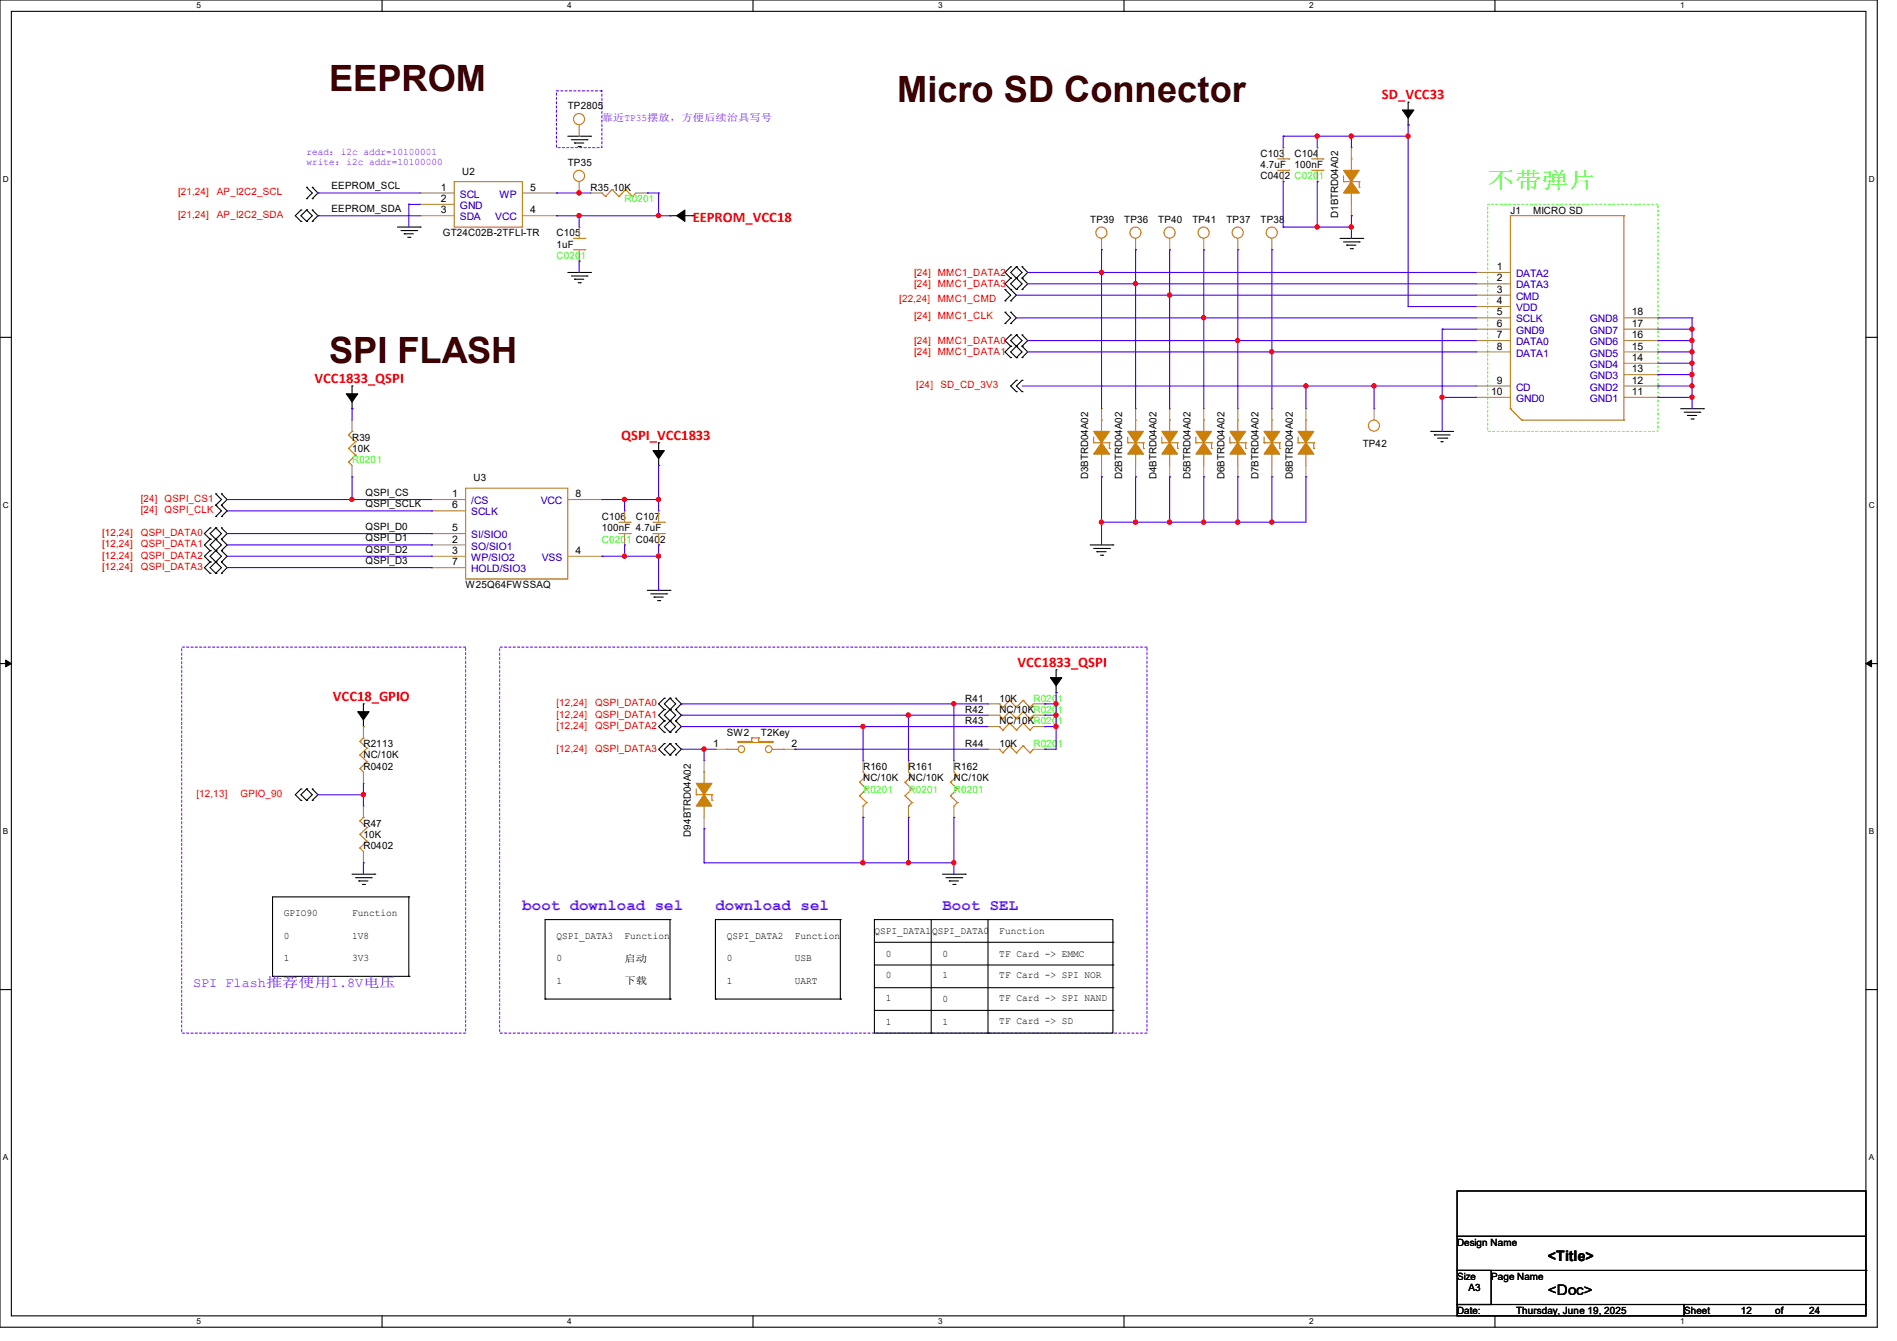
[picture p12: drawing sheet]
<svg xmlns="http://www.w3.org/2000/svg" width="297mm" height="210mm" viewBox="0 0 297 210" stroke-linecap="round" stroke-linejoin="round" font-family="sans-serif">
<path d="M0 0h293.9v207.9h-293.9zM1.8 1.8h290.3v204.3h-290.3z" fill="none" stroke="#000" stroke-width=".17"/>
<g fill="#fff">
<path d="M30.8 .2h.7v1.4h-.7z"/>
<path d="M30.8 206.2h.7v1.4h-.7z"/>
</g>
<path d="M59.8 0v1.8M59.8 206.1v1.8" fill="none" stroke="#000" stroke-width=".17"/>
<g fill="#fff">
<path d="M88.8 .2h.7v1.4h-.7z"/>
<path d="M88.8 206.2h.7v1.4h-.7z"/>
</g>
<path d="M117.9 0v1.8M117.9 206.1v1.8" fill="none" stroke="#000" stroke-width=".17"/>
<g fill="#fff">
<path d="M146.9 .2h.7v1.4h-.7z"/>
<path d="M146.9 206.2h.7v1.4h-.7z"/>
</g>
<path d="M176 0v1.8M176 206.1v1.8" fill="none" stroke="#000" stroke-width=".17"/>
<g fill="#fff">
<path d="M205 .2h.7v1.4h-.7z"/>
<path d="M205 206.2h.7v1.4h-.7z"/>
</g>
<path d="M234.1 0v1.8M234.1 206.1v1.8" fill="none" stroke="#000" stroke-width=".17"/>
<g fill="#fff">
<path d="M263.1 .2h.6v1.4h-.6z"/>
<path d="M263.1 206.2h.6v1.4h-.6z"/>
<path d="M.5 27.3h.9v1.4h-.9z"/>
<path d="M292.6 27.3h.9v1.4h-.9z"/>
<path d="M.5 78.4h.9v1.4h-.9z"/>
<path d="M292.6 78.4h.9v1.4h-.9z"/>
</g>
<path d="M0 52.8h1.8M292.1 52.8h1.8" fill="none" stroke="#000" stroke-width=".17"/>
<g fill="#fff">
<path d="M.5 129.5h.8v1.4h-.8z"/>
<path d="M292.6 129.5h.8v1.4h-.8z"/>
</g>
<path d="M0 103.9h1.8M292.1 103.9h1.8" fill="none" stroke="#000" stroke-width=".17"/>
<path d="M.9 103.4l.9 .5-.9 .5zM292.1 103.9l.9-.5v1z" fill="#000" stroke="#000" stroke-width=".16"/>
<g fill="#fff">
<path d="M.5 180.5h.8v1.4h-.8z"/>
<path d="M292.6 180.5h.8v1.4h-.8z"/>
</g>
<g fill="none" stroke="#000" stroke-width=".17">
<path d="M220.5 19.6h.1M220.5 16h.1M220.5 16v1.9M220.5 18.3v1.3M47.1 34.7h.1M47.1 32.9h.1M47.1 32.9l-.9 .9 .9 .9M48 34.7h.1M48 32.9h.1M48 29.3h.1M48 31.1h.1M48 32.9l-.9 .9 .9 .9"/>
<path d="M48 32.9l.9 .9-.9 .9M48 29.3l.9 .9-.9 .9M48.9 34.7h.1M48.9 32.9h.1M48.9 31.1h.1M48.9 29.3h.1M48.9 29.3l.9 .9-.9 .9M48.9 32.9l.9 .9-.9 .9M62.2 35.6h3.6M62.8 36.1h2.4M63.3 36.6h.1M63.3 36.6h1.4"/>
<path d="M63.8 37.2h.4M64.2 37.2h.1M65.2 36.1h.1M65.8 35.6h.1M88.9 21.3h3.6M89.5 21.9h2.4M90 22.4h.1M90 22.4h1.4M90.5 22.9h.3M90.8 22.9h.1M91.9 21.9h.1M92.5 21.3h.1"/>
<path d="M104.9 33.8h.1M104.9 33.8h1.2M106.5 33.8h2M108.5 33.8h.1M209.8 37.3h3.6M210.4 37.9h2.4M210.9 38.4h.1M210.9 38.4h1.4M211.4 38.9h.4M211.8 38.9h.1M212.8 37.9h.1M213.4 37.3h.1"/>
<path d="M88.9 42.7h3.6M89.5 43.2h2.4M90 43.7h.1M90 43.7h1.4M90.5 44.3h.3M90.8 44.3h.1M91.9 43.2h.1M92.5 42.7h.1M157.4 45.3h.1M157.4 47.1h.1M157.4 48.9h.1M157.4 50.7h.1"/>
<path d="M157.4 45.3l.8 .9-.8 .9M157.4 48.9l.8 .9-.8 .9M158.2 41.8h.1M158.2 43.6h.1M158.2 45.3h.1M158.2 47.1h.1M158.2 50.7h.1M158.2 48.9h.1M158.2 52.5h.1M158.2 54.2h.1M158.2 56h.1M158.2 41.8l-.8 .9 .8 .9"/>
<path d="M158.2 43.6l-.8 .8 1.7 1.8-.9 .9M158.2 48.9l.9 .9-.9 .9M158.2 52.5l-.8 .8 .8 .9M158.2 54.2l-.8 .9 .8 .9M159.1 41.8h.1M159.1 43.6h.1M159.1 45.3h.1M159.1 52.5h.1M159.1 54.2h.1M159.1 56h.1M159.1 59.6h.1M159.1 41.8l-.9 .9 1.8 1.7-.9 .9"/>
<path d="M159.1 41.8l.9 .9-1.8 1.7 .9 .9M159.1 52.5l-.9 .8 1.8 1.8-.9 .9M159.1 52.5l.9 .8-1.8 1.8 .9 .9M159.1 59.6l-.9 .9 .9 .8M160 41.8h.1M160 43.6h.1M160 45.3h.1M160 52.5h.1M160 54.2h.1M160 56h.1M160 59.6h.1M160 41.8l.9 .9-.9 .9"/>
<path d="M160 43.6l.9 .8-.9 .9M160 52.5l.9 .8-.9 .9M160 54.2l.9 .9-.9 .9M160 59.6l-.9 .9 .9 .8M33.8 77.3h.1M33.8 79.1h.1M33.8 77.3l.9 .9-.9 .9M33.8 79.1l.9 .9-.9 .9M34.7 79.1h.1M34.7 77.3h.1M34.7 77.3l.9 .9-.9 .9M34.7 79.1l.9 .9-.9 .9"/>
<path d="M55.1 64h.1M55.1 60.5h.1M55.1 60.5v1.9M55.1 62.8v1.2M103.1 72.9h.1M103.1 69.3h.1M103.1 69.3v2M103.1 71.7v1.2M159.1 61.3h.1M160 61.3h.1M224 67.6h.1M224 67.6h3.6"/>
<path d="M224.6 68.1h.1M224.6 68.1h2.4M225.1 68.6h1.4M225.6 69.2h.1M225.6 69.2h.4M226.5 68.6h.1M263.1 64h3.6M263.7 64.6h2.4M264.2 65.1h.1M264.2 65.1h1.4M264.8 65.6h.3M265.1 65.6h.1"/>
<path d="M266.1 64.6h.1M266.7 64h.1M32.9 82.7h.1M32.9 84.5h.1M32.9 86.2h.1M32.9 88h.1M32.9 89.8h.1M32.9 82.7l-.9 .9 .9 .9M32.9 86.2l-.9 .9 .9 .9M32.9 84.5l-.9 .8 .9 .9M32.9 88l-.9 .9 .9 .9M33.8 80.9h.1"/>
<path d="M33.8 82.7h.1M33.8 84.5h.1M33.8 86.2h.1M33.8 88h.1M33.8 89.8h.1M33.8 82.7l-.9 .9 1.8 1.7-1.8 1.8 1.8 1.8-.9 .9M33.8 82.7l.9 .9-1.8 1.7 1.8 1.8-1.8 1.8 .9 .9M34.7 80.9h.1M34.7 82.7h.1M34.7 84.5h.1M34.7 86.2h.1M34.7 88h.1"/>
<path d="M34.7 89.8h.1M34.7 82.7l.9 .9-.9 .9M34.7 88l.9 .9-.9 .9M34.7 84.5l.9 .8-.9 .9M34.7 86.2l.9 .9-.9 .9M101.3 92.5h3.6M101.9 93h2.5M102.4 93.5h.1M102.4 93.5h1.4M103 94.1h.3M103.3 94.1h.1M104.4 93h.1"/>
<path d="M104.9 92.5h.1M170.7 85.3h3.5M171.2 85.9h2.5M171.7 86.4h.1M171.7 86.4h1.5M172.3 87h.3M172.6 87h.1M173.7 85.9h.1M174.2 85.3h.1M56.9 113.8h.1M56.9 110.2h.1M56.9 110.2v2"/>
<path d="M56.9 112.6v1.2M104 109.3h.1M104 111.1h.1M104 112.9h.1M104 114.7h.1M104 116.5h.1M104 118.2h.1M104 109.3l-.9 .9 .9 .9M104 112.9l-.9 .9 .9 .9M104 111.1l-.9 .9 .9 .9M104 116.5l-.9 .8 .9 .9M104.9 109.3h.1"/>
<path d="M104.9 111.1h.1M104.9 112.9h.1M104.9 114.7h.1M104.9 116.5h.1M104.9 118.2h.1M104.9 109.3l.9 .9-1.8 1.8 1.8 1.8-.9 .9M104.9 109.3l-.9 .9 1.8 1.8-1.8 1.8 .9 .9M104.9 116.5l-.9 .8 .9 .9M104.9 116.5l.9 .8-.9 .9M105.8 109.3h.1M105.8 111.1h.1M105.8 112.9h.1"/>
<path d="M105.8 114.7h.1M105.8 116.5h.1M105.8 118.2h.1M105.8 111.1l.9 .9-.9 .9M105.8 112.9l.9 .9-.9 .9M105.8 109.3l.9 .9-.9 .9M105.8 116.5l.9 .8-.9 .9M165.4 108.5h.1M165.4 104.9h.1M165.4 104.9v1.9M165.4 107.2v1.3M47.1 125.3h.1"/>
<path d="M47.1 123.6h.1M47.1 123.6l-.9 .9 .9 .8M48 125.3h.1M48 123.6h.1M48 123.6l-.9 .9 .9 .8M48 123.6l.9 .9-.9 .8M48.9 125.3h.1M48.9 123.6h.1M48.9 123.6l.9 .9-.9 .8M55.1 136.9h3.6M55.7 137.5h2.4M56.2 138h.1"/>
<path d="M56.2 138h1.4M56.7 138.5h.4M57.1 138.5h.1M58.1 137.5h.1M58.7 136.9h.1M147.6 136.9h3.5M148.1 137.5h2.5M148.6 138h.1M148.6 138h1.5M149.2 138.5h.3M149.5 138.5h.1M150.6 137.5h.1"/>
<path d="M151.1 136.9h.1M0 155h1.8M42.7 152.9h.1M42.7 152.9h21.3M64 140.5h.1M64 152.9h.1M64 140.5h-21.3v12.4M64 140.5v12.4M85.3 156.5h.1M85.3 156.5h19.6M104.9 144h.1M104.9 156.5h.1"/>
<path d="M104.9 144h-19.6v12.5M104.9 144v12.5M112 156.5h.1M112 156.5h19.6M131.6 144h.1M131.6 156.5h.1M131.6 144h-19.6v12.5M131.6 144v12.5M136.9 144h37.3v17.8h-37.3zM136.9 147.6h37.3M136.9 151.1h37.3M136.9 154.7h37.3"/>
<path d="M136.9 158.2h37.3M145.8 144v17.8M154.7 144v17.8M174.2 147.6h.1M174.2 151.1h.1M174.2 154.7h.1M174.2 158.2h.1M292.1 155h1.8M145.8 161.8h.1M154.7 161.8h.1M228.1 186.5h64v7.1h-64zM228.1 193.6h64v5.4h-64z"/>
<path d="M228.1 199h5.4v5.3h-5.4zM292.1 199h.1M292.1 199v5.3M228.1 204.3h35.6v1.8h-35.6zM263.7 204.3h28.4v1.8h-28.4z"/>
</g>
<path d="M87.1 14.2h7.1v8.9h-7.1zM28.4 101.3h44.5v60.5h-44.5zM78.2 101.3h101.4v60.5h-101.4z" fill="none" stroke="#8000ff" stroke-width=".17" stroke-dasharray=".3 .3"/>
<path d="M232.9 32h26.7v35.6h-26.7z" fill="none" stroke="#80ff00" stroke-width=".17" stroke-dasharray=".3 .3"/>
<g fill="#000" stroke="#000" stroke-width=".17">
<path d="M219.6 17.2h1.8l-.9 1.3z" fill-rule="evenodd"/>
<path d="M106 33.8l1.2-.9v1.8z" fill-rule="evenodd"/>
<path d="M54.2 61.7h1.8l-.9 1.2z" fill-rule="evenodd"/>
<path d="M102.2 70.6h1.8l-.9 1.2z" fill-rule="evenodd"/>
<path d="M56 111.5h1.8l-.9 1.2z" fill-rule="evenodd"/>
<path d="M164.5 106.1h1.7l-.8 1.3z" fill-rule="evenodd"/>
</g>
<g fill="none" stroke="#cc8006" stroke-width=".17">
<path d="M71.1 28.4h10.7v7.2h-10.7zM89.8 37.3h1.8M89.8 39.1h1.8M91.6 37.3h.1M91.6 39.1h.1M94.2 30.2h.1M94.2 30.2l.6 .6M94.8 30.8h.1M95.8 29.7h.1M95.8 29.7l1.1 1.1M95.8 29.7l-1 1.1M96.9 30.8h.1"/>
<path d="M98 29.7h.1M98 29.7l1 1.1M98 29.7l-1.1 1.1M99 30.8h.1M99.6 30.2l-.6 .6M200 24.9h1.8M200 26.7h1.8M201.8 24.9h.1M201.8 26.7h.1M205.4 24.9h1.7M205.4 26.7h1.7M207.1 24.9h.1"/>
<path d="M207.1 26.7h.1M210.4 28.4h.1M210.4 27.6v.8M210.4 28.4h2.4M211.6 30.2h.1M211.6 24.9h.1M211.6 24.9v1.8M211.6 30.2v1.8M212.8 28.4h.1M212.8 29.3h.1M212.8 28.4v.9M236.5 33.8h.1"/>
<path d="M236.5 33.8v30.2M236.5 33.8h17.8M254.3 33.8h.1M254.3 33.8v32M54.6 72.3h.1M54.6 70.2h.1M54.6 68.1h.1M54.6 72.3l.5 .6M54.6 70.2l1.1 1.1M54.6 68.1l1.1 1.1M55.1 67.6h.1M55.1 67.6l-.5 .5"/>
<path d="M55.7 71.3h.1M55.7 69.2h.1M55.7 71.3l-1.1 1M55.7 69.2l-1.1 1M72.9 76.5h16v14.2h-16zM171.2 69.3h.1M171.2 68.5v.8M171.2 69.3h2.5M172.5 71.1h.1M172.5 65.8h.1M172.5 65.8v1.8M172.5 71.1v1.8"/>
<path d="M173.7 69.3h.1M173.7 70.2h.1M173.7 69.3v.9M176.6 69.3h.1M176.6 69.3h2.4M176.6 68.5v.8M177.8 71.1h.1M177.8 65.8h.1M177.8 65.8v1.8M177.8 71.1v1.8M179 69.3h.1M179 70.2h.1"/>
<path d="M179 69.3v.9M181.9 69.3h.1M181.9 69.3h2.5M181.9 68.5v.8M183.1 71.1h.1M183.1 65.8h.1M183.1 65.8v1.8M183.1 71.1v1.8M184.4 69.3h.1M184.4 70.2h.1M184.4 69.3v.9M187.2 69.3h.1"/>
<path d="M187.2 69.3h2.5M187.2 68.5v.8M188.5 71.1h.1M188.5 65.8h.1M188.5 65.8v1.8M188.5 71.1v1.8M189.7 69.3h.1M189.7 70.2h.1M189.7 69.3v.9M192.6 69.3h.1M192.6 69.3h2.4M192.6 68.5v.8"/>
<path d="M193.8 71.1h.1M193.8 65.8h.1M193.8 65.8v1.8M193.8 71.1v1.8M195 69.3h.1M195 70.2h.1M195 69.3v.9M197.9 69.3h.1M197.9 69.3h2.5M197.9 68.5v.8M199.1 71.1h.1M199.1 65.8h.1"/>
<path d="M199.1 65.8v1.8M199.1 71.1v1.8M200.4 69.3h.1M200.4 70.2h.1M200.4 69.3v.9M203.2 69.3h.1M203.2 69.3h2.5M203.2 68.5v.8M204.5 71.1h.1M204.5 65.8h.1M204.5 65.8v1.8M204.5 71.1v1.8"/>
<path d="M205.7 69.3h.1M205.7 70.2h.1M205.7 69.3v.9M236.5 64h.1M236.5 64l1.8 1.8M238.3 65.8h.1M238.3 65.8h16M254.3 65.8h.1M96.9 81.8h1.8M96.9 83.6h1.8M98.7 81.8h.1M98.7 83.6h.1"/>
<path d="M102.2 81.8h1.8M102.2 83.6h1.8M104 81.8h.1M104 83.6h.1M56.3 118.2h.1M56.3 116.1h.1M56.3 118.2l1.1 1.1M56.3 116.1l1.1 1.1M56.9 115.6h.1M56.9 115.6l-.6 .5M57.4 119.3h.1M57.4 117.2h.1"/>
<path d="M57.4 119.3l-1.1 1.1M57.4 117.2l-1.1 1M113.8 117.3h.1M113.8 117.3h1.8M115.6 116.1h.1M115.6 116.3h.1M115.6 116.3h5.3M115.6 116.1h2.1M115.6 116.1v.2M117.7 115.6h.1M117.7 116.1h.1M117.7 115.6h1.1"/>
<path d="M117.7 115.6v.5M118.8 116.1h.1M118.8 115.6h.1M118.8 116.1h2.1M118.8 115.6v.5M120.9 116.3h.1M120.9 116.1h.1M120.9 116.1v.2M120.9 117.3h1.8M122.7 117.3h.1M156.5 110.2h.1M156.5 112h.1"/>
<path d="M156.5 113.8h.1M156.5 117.3h.1M156.5 110.2l.5 .6M156.5 112l.5 .6M156.5 113.8l.5 .5M156.5 117.3l.5 .6M157 110.8h.1M157 112.6h.1M157 114.3h.1M157 117.9h.1M158.1 109.7h.1M158.1 111.5h.1"/>
<path d="M158.1 113.2h.1M158.1 116.8h.1M158.1 109.7l1 1.1M158.1 109.7l-1.1 1.1M158.1 111.5l1 1.1M158.1 111.5l-1.1 1.1M158.1 113.2l1 1.1M158.1 113.2l-1.1 1.1M158.1 116.8l1 1.1M158.1 116.8l-1.1 1.1M159.1 110.8h.1M159.1 112.6h.1"/>
<path d="M159.1 114.3h.1M159.1 117.9h.1M160.2 109.7h.1M160.2 111.5h.1M160.2 113.2h.1M160.2 116.8h.1M160.2 109.7l1 1.1M160.2 109.7l-1.1 1.1M160.2 111.5l1 1.1M160.2 111.5l-1.1 1.1M160.2 113.2l1 1.1M160.2 113.2l-1.1 1.1"/>
<path d="M160.2 116.8l1 1.1M160.2 116.8l-1.1 1.1M161.2 110.8h.1M161.2 112.6h.1M161.2 114.3h.1M161.2 117.9h.1M161.8 110.2l-.6 .6M161.8 112l-.6 .6M161.8 113.8l-.6 .5M161.8 117.3l-.6 .6M56.3 120.4h.1M56.3 132.8h.1"/>
<path d="M56.3 130.7h.1M56.3 128.6h.1M56.3 120.4l.6 .5M56.3 132.8l.6 .5M56.3 130.7l1.1 1M56.3 128.6l1.1 1M56.9 128h.1M56.9 128l-.6 .6M57.4 131.7h.1M57.4 129.6h.1M57.4 131.7l-1.1 1.1M57.4 129.6l-1.1 1.1"/>
<path d="M109 124.5h.1M109 123.6v.9M109 124.5h2.5M110.2 126.2h.1M110.2 120.9h.1M110.2 120.9v1.8M110.2 126.2v1.8M111.5 124.5h.1M111.5 125.3h.1M111.5 124.5v.8M134.6 122.5h.1M134.6 124.6h.1"/>
<path d="M134.6 122.5l1.1 1.1M134.6 124.6l1.1 1.1M135.1 126.2h.1M135.1 120.9l.6 .6M135.7 121.5h.1M135.7 123.6h.1M135.7 125.7h.1M135.7 121.5l-1.1 1M135.7 123.6l-1.1 1M135.7 125.7l-.6 .5M141.7 122.5h.1M141.7 124.6h.1"/>
<path d="M141.7 122.5l1.1 1.1M141.7 124.6l1.1 1.1M142.2 126.2h.1M142.2 120.9l.6 .6M142.8 121.5h.1M142.8 123.6h.1M142.8 125.7h.1M142.8 121.5l-1.1 1M142.8 123.6l-1.1 1M142.8 125.7l-.6 .5M148.8 122.5h.1M148.8 124.6h.1"/>
<path d="M148.8 122.5l1.1 1.1M148.8 124.6l1.1 1.1M149.4 126.2h.1M149.4 120.9l.5 .6M149.9 121.5h.1M149.9 123.6h.1M149.9 125.7h.1M149.9 125.7l-.5 .5M149.9 121.5l-1.1 1M149.9 123.6l-1.1 1"/>
<circle cx="90.7" cy="18.6" r=".87"/>
<circle cx="90.7" cy="27.5" r=".87"/>
<circle cx="172.4" cy="36.4" r=".87"/>
<circle cx="177.8" cy="36.4" r=".87"/>
<circle cx="183.1" cy="36.4" r=".87"/>
<circle cx="188.4" cy="36.4" r=".87"/>
<circle cx="193.8" cy="36.4" r=".87"/>
<circle cx="199.1" cy="36.4" r=".87"/>
<circle cx="215.1" cy="66.7" r=".87"/>
<circle cx="116.1" cy="117.3" r=".52"/>
<circle cx="120.3" cy="117.3" r=".52"/>
</g>
<g fill="none" stroke="#a84" stroke-width=".17">
<path d="M90.7 19.6v1.7M65.8 32h.1M65.8 33.8h.1M65.8 30.2h.1M65.8 30.2h5.3M65.8 32h5.3M65.8 33.8h5.3M81.8 30.2h5.3M81.8 33.8h5.3M87.1 30.2h.1M87.1 33.8h.1M90.7 35.6h.1"/>
<path d="M90.7 30.2h.1M90.7 21.3h.1M90.7 28.4v1.8M90.7 35.6v1.7M90.7 39.1v1.8M92.5 30.2h.1M92.5 30.2h1.7M99.6 30.2h1.7M101.3 30.2h.1M172.5 39.1h.1M172.5 37.3v1.8M177.8 39.1h.1"/>
<path d="M177.8 37.3v1.8M183.1 39.1h.1M183.1 37.3v1.8M188.5 39.1h.1M188.5 37.3v1.8M193.8 39.1h.1M193.8 37.3v1.8M199.1 39.1h.1M199.1 37.3v1.8M200.9 23.1h.1M200.9 28.4h.1M200.9 23.1v1.8"/>
<path d="M200.9 26.7v1.7M206.2 23.1h.1M206.2 28.4h.1M206.2 23.1v1.8M206.2 26.7v1.7M211.6 33.8h.1M211.6 23.1h.1M211.6 23.1v1.8M211.6 32v1.8M90.7 40.9h.1M231.1 44.4h.1M231.1 46.2h.1"/>
<path d="M231.1 48h.1M231.1 49.8h.1M231.1 51.6h.1M231.1 53.3h.1M231.1 55.1h.1M231.1 42.7h.1M231.1 44.4h5.4M231.1 46.2h5.4M231.1 48h5.4M231.1 49.8h5.4M231.1 51.6h5.4M231.1 53.3h5.4"/>
<path d="M231.1 55.1h5.4M231.1 42.7h5.4M254.3 49.8h5.3M254.3 51.6h5.3M254.3 53.3h5.3M254.3 55.1h5.3M254.3 58.7h5.3M254.3 56.9h5.3M259.6 58.7h.1M259.6 53.3h.1M259.6 55.1h.1M259.6 56.9h.1"/>
<path d="M259.6 49.8h.1M259.6 51.6h.1M55.1 74.7h.1M55.1 65.8h.1M55.1 65.8v1.8M55.1 72.9v1.8M67.6 78.2h.1M67.6 78.2h5.3M88.9 78.2h5.3M94.2 78.2h.1M172.5 74.7h.1M172.5 64h.1"/>
<path d="M172.5 64v1.8M172.5 72.9v1.8M177.8 74.7h.1M177.8 64h.1M177.8 64v1.8M177.8 72.9v1.8M183.1 74.7h.1M183.1 64h.1M183.1 64v1.8M183.1 72.9v1.8M188.5 74.7h.1M188.5 64h.1"/>
<path d="M188.5 64v1.8M188.5 72.9v1.8M193.8 74.7h.1M193.8 64h.1M193.8 64v1.8M193.8 72.9v1.8M199.1 74.7h.1M199.1 64h.1M199.1 64v1.8M199.1 72.9v1.8M204.5 74.7h.1M204.5 64h.1"/>
<path d="M204.5 64v1.8M204.5 72.9v1.8M215.1 64h.1M215.1 64v1.8M231.1 60.5h.1M231.1 62.2h.1M231.1 60.5h5.4M231.1 62.2h5.4M254.3 60.5h5.3M254.3 62.2h5.3M259.6 60.5h.1M259.6 62.2h.1"/>
<path d="M67.6 80h.1M67.6 83.6h.1M67.6 85.3h.1M67.6 87.1h.1M67.6 88.9h.1M67.6 80h5.3M67.6 83.6h5.3M67.6 85.3h5.3M67.6 87.1h5.3M67.6 88.9h5.3M88.9 87.1h5.3M94.2 87.1h.1"/>
<path d="M97.8 80h.1M97.8 85.3h.1M97.8 80v1.8M97.8 83.6v1.7M103.1 80h.1M103.1 85.3h.1M103.1 80v1.8M103.1 83.6v1.7M56.9 113.8h.1M56.9 113.8v1.8M110.2 119.1h.1M110.2 119.1v1.8"/>
<path d="M112 117.3h.1M112 117.3h1.8M122.7 117.3h1.8M124.5 117.3h.1M135.1 119.1h.1M135.1 119.1v1.8M142.2 119.1h.1M142.2 119.1v1.8M149.4 119.1h.1M149.4 119.1v1.8M154.7 110.2h.1M154.7 112h.1"/>
<path d="M154.7 113.8h.1M154.7 117.3h.1M154.7 110.2h1.8M154.7 112h1.8M154.7 113.8h1.8M154.7 117.3h1.8M161.8 110.2h1.8M161.8 112h1.8M161.8 113.8h1.8M161.8 117.3h1.8M163.6 110.2h.1M163.6 112h.1"/>
<path d="M163.6 113.8h.1M163.6 117.3h.1M56.9 122.7h.1M56.9 135.1h.1M56.9 126.2h.1M56.9 120.9v1.8M56.9 126.2v1.8M56.9 133.3v1.8M110.2 129.8h.1M110.2 128v1.8M135.1 128h.1M135.1 126.2v1.8"/>
<path d="M142.2 128h.1M142.2 126.2v1.8M149.4 128h.1M149.4 126.2v1.8"/>
</g>
<g fill="#cc8006" stroke="#cc8006" stroke-width=".17">
<path d="M110.2 124.5l1.3 1.7h-2.5z" fill-rule="evenodd"/>
<path d="M109 122.7h2.5l-1.3 1.8z" fill-rule="evenodd"/>
<path d="M211.6 28.4l1.2 1.8h-2.4z" fill-rule="evenodd"/>
<path d="M210.4 26.7h2.4l-1.2 1.7z" fill-rule="evenodd"/>
<path d="M172.5 69.3l1.2 1.8h-2.5z" fill-rule="evenodd"/>
<path d="M171.2 67.6h2.5l-1.2 1.7z" fill-rule="evenodd"/>
<path d="M183.1 69.3l1.3 1.8h-2.5z" fill-rule="evenodd"/>
<path d="M181.9 67.6h2.5l-1.3 1.7z" fill-rule="evenodd"/>
<path d="M188.5 69.3l1.2 1.8h-2.5z" fill-rule="evenodd"/>
<path d="M187.2 67.6h2.5l-1.2 1.7z" fill-rule="evenodd"/>
<path d="M177.8 69.3l1.2 1.8h-2.4z" fill-rule="evenodd"/>
<path d="M176.6 67.6h2.4l-1.2 1.7z" fill-rule="evenodd"/>
<path d="M193.8 69.3l1.2 1.8h-2.4z" fill-rule="evenodd"/>
<path d="M192.6 67.6h2.4l-1.2 1.7z" fill-rule="evenodd"/>
<path d="M199.1 69.3l1.3 1.8h-2.5z" fill-rule="evenodd"/>
<path d="M197.9 67.6h2.5l-1.3 1.7z" fill-rule="evenodd"/>
<path d="M204.5 69.3l1.2 1.8h-2.5z" fill-rule="evenodd"/>
<path d="M203.2 67.6h2.5l-1.2 1.7z" fill-rule="evenodd"/>
</g>
<g fill="none" stroke="#4200ff" stroke-width=".17">
<path d="M220.5 19.6h.1M220.5 19.6v28.4M49.8 30.2h.1M49.8 33.8h.1M49.8 30.2h16M49.8 33.8h16M64 32h.1M64 32v3.6M64 32h1.8M87.1 30.2h.1M87.1 33.8h.1M87.1 30.2h5.4"/>
<path d="M87.1 33.8h17.8M90.7 33.8h.1M90.7 30.2h.1M90.7 33.8v1.8M101.3 30.2h.1M101.3 30.2h1.8M103.1 33.8h.1M103.1 30.2h.1M103.1 30.2v3.6M104.9 33.8h.1M172.5 39.1h.1M172.5 39.1v24.9"/>
<path d="M177.8 39.1h.1M177.8 39.1v24.9M183.1 39.1h.1M183.1 39.1v24.9M188.5 39.1h.1M188.5 39.1v24.9M193.8 39.1h.1M193.8 39.1v24.9M199.1 39.1h.1M199.1 39.1v24.9M200.9 21.3h.1M200.9 28.4h.1"/>
<path d="M200.9 35.6h.1M200.9 21.3v1.8M200.9 28.4v7.2M200.9 21.3h19.6M200.9 35.6h10.7M206.2 21.3h.1M206.2 28.4h.1M206.2 35.6h.1M206.2 21.3v1.8M206.2 28.4v7.2M211.6 21.3h.1M211.6 33.8h.1"/>
<path d="M211.6 35.6h.1M211.6 21.3v1.8M211.6 33.8v3.5M220.5 21.3h.1M90.7 40.9h.1M90.7 40.9v1.8M159.1 46.2h72M159.1 49.8h72M160.9 42.7h70.2M160.9 44.4h70.2M160.9 53.3h70.2M160.9 55.1h70.2"/>
<path d="M172.5 42.7h.1M177.8 44.4h.1M183.1 46.2h.1M188.5 49.8h.1M193.8 53.3h.1M199.1 55.1h.1M220.5 48h.1M220.5 48h10.6M225.8 51.6h.1M225.8 51.6h5.3M225.8 51.6v16M259.6 58.7h.1"/>
<path d="M259.6 58.7h5.3M259.6 49.8h5.3M259.6 51.6h5.3M259.6 53.3h5.3M259.6 55.1h5.3M259.6 56.9h5.3M264.9 58.7h.1M264.9 49.8h.1M264.9 51.6h.1M264.9 53.3h.1M264.9 55.1h.1M264.9 56.9h.1"/>
<path d="M264.9 49.8v14.2M35.6 78.2h32M55.1 64h.1M55.1 74.7h.1M55.1 78.2h.1M55.1 64v1.8M55.1 74.7v3.5M94.2 78.2h.1M94.2 78.2h8.9M97.8 78.2h.1M97.8 78.2v1.8M103.1 72.9h.1"/>
<path d="M103.1 78.2h.1M103.1 72.9v7.1M160 60.5h71.1M172.5 74.7h.1M172.5 74.7v10.6M177.8 74.7h.1M177.8 74.7v7.1M183.1 74.7h.1M183.1 74.7v7.1M188.5 74.7h.1M188.5 74.7v7.1M193.8 74.7h.1"/>
<path d="M193.8 74.7v7.1M199.1 74.7h.1M199.1 74.7v7.1M204.5 60.5h.1M204.5 74.7h.1M204.5 60.5v3.5M204.5 74.7v7.1h-32M215.1 60.5h.1M215.1 60.5v3.5M225.8 62.2h.1M225.8 62.2h5.3M259.6 60.5h.1"/>
<path d="M259.6 62.2h.1M259.6 60.5h5.3M259.6 62.2h5.3M264.9 60.5h.1M264.9 62.2h.1M35.6 80h32M35.6 83.6h32M35.6 85.3h32M35.6 87.1h32M35.6 88.9h32M67.6 80h.1M67.6 83.6h.1"/>
<path d="M67.6 85.3h.1M67.6 87.1h.1M67.6 88.9h.1M94.2 87.1h.1M94.2 87.1h8.9M97.8 85.3h.1M97.8 87.1h.1M97.8 85.3v1.8M103.1 85.3h.1M103.1 92.5h.1M103.1 85.3v7.2M172.5 81.8h.1"/>
<path d="M177.8 81.8h.1M183.1 81.8h.1M188.5 81.8h.1M193.8 81.8h.1M199.1 81.8h.1M106.7 110.2h.1M106.7 112h.1M106.7 113.8h.1M106.7 117.3h.1M106.7 110.2h48M106.7 112h48M106.7 113.8h48"/>
<path d="M106.7 117.3h5.3M110.2 117.3h.1M110.2 117.3v1.8M124.5 117.3h.1M124.5 117.3h30.2M135.1 113.8h.1M135.1 113.8v5.3M142.2 112h.1M142.2 112v7.1M149.4 110.2h.1M149.4 110.2v8.9M163.6 117.3h.1"/>
<path d="M163.6 113.8h.1M163.6 112h.1M163.6 110.2h.1M163.6 110.2h1.8M163.6 112h1.8M163.6 113.8h1.8M165.4 108.5h.1M165.4 113.8h.1M165.4 112h.1M165.4 110.2h.1M165.4 108.5v8.8h-1.8M49.8 124.5h7.1"/>
<path d="M56.9 124.5h.1M56.9 135.1h.1M56.9 122.7v3.5M56.9 135.1v1.8M110.2 129.8h.1M110.2 135.1h.1M110.2 135.1h39.2M110.2 129.8v5.3M135.1 128h.1M135.1 135.1h.1M135.1 128v7.1M142.2 128h.1"/>
<path d="M142.2 135.1h.1M142.2 128v7.1M149.4 128h.1M149.4 135.1h.1M149.4 128v8.9"/>
</g>
<g fill="#f00" stroke="#f00" stroke-width=".17">
<circle cx="55.1" cy="78.2" r=".32"/>
<circle cx="97.8" cy="78.2" r=".32"/>
<circle cx="103.1" cy="78.2" r=".32"/>
<circle cx="97.8" cy="87.1" r=".32"/>
<circle cx="103.1" cy="87.1" r=".32"/>
<circle cx="206.2" cy="21.3" r=".32"/>
<circle cx="211.6" cy="21.3" r=".32"/>
<circle cx="220.5" cy="21.3" r=".32"/>
<circle cx="211.6" cy="35.5" r=".32"/>
<circle cx="206.2" cy="35.5" r=".32"/>
<circle cx="264.9" cy="58.7" r=".32"/>
<circle cx="264.9" cy="60.4" r=".32"/>
<circle cx="199.1" cy="55.1" r=".32"/>
<circle cx="264.9" cy="62.2" r=".32"/>
<circle cx="172.4" cy="42.7" r=".32"/>
<circle cx="177.8" cy="44.4" r=".32"/>
<circle cx="183.1" cy="46.2" r=".32"/>
<circle cx="188.4" cy="49.8" r=".32"/>
<circle cx="225.8" cy="62.2" r=".32"/>
<circle cx="193.8" cy="53.3" r=".32"/>
<circle cx="204.4" cy="60.4" r=".32"/>
<circle cx="215.1" cy="60.4" r=".32"/>
<circle cx="172.4" cy="81.8" r=".32"/>
<circle cx="177.8" cy="81.8" r=".32"/>
<circle cx="188.4" cy="81.8" r=".32"/>
<circle cx="193.8" cy="81.8" r=".32"/>
<circle cx="199.1" cy="81.8" r=".32"/>
<circle cx="183.1" cy="81.8" r=".32"/>
<circle cx="90.7" cy="33.8" r=".32"/>
<circle cx="103.1" cy="33.8" r=".32"/>
<circle cx="149.3" cy="110.2" r=".32"/>
<circle cx="165.3" cy="113.8" r=".32"/>
<circle cx="165.3" cy="112" r=".32"/>
<circle cx="165.3" cy="110.2" r=".32"/>
<circle cx="264.9" cy="51.5" r=".32"/>
<circle cx="264.9" cy="53.3" r=".32"/>
<circle cx="264.9" cy="55.1" r=".32"/>
<circle cx="264.9" cy="56.9" r=".32"/>
<circle cx="90.7" cy="30.2" r=".32"/>
<circle cx="135.1" cy="113.8" r=".32"/>
<circle cx="142.2" cy="112" r=".32"/>
<circle cx="149.3" cy="135.1" r=".32"/>
<circle cx="142.2" cy="135.1" r=".32"/>
<circle cx="110.2" cy="117.3" r=".32"/>
<circle cx="135.1" cy="135.1" r=".32"/>
<circle cx="56.9" cy="124.4" r=".32"/>
</g>
<g font-size="5.7" fill="#400000">
<text x="51.6" y="14.2">EEPROM</text>
<text x="140.5" y="16">Micro SD Connector</text>
<text x="51.6" y="56.9">SPI FLASH</text>
</g>
<text font-size="3.6" fill="#0f0" x="232.9" y="29.5">不带弹片</text>
<g font-size="2.5" fill="#8000ff">
<text x="81.8" y="142.5">boot download sel</text>
<text x="112" y="142.5">download sel</text>
<text x="147.6" y="142.5">Boot SEL</text>
</g>
<g font-size="2.3" fill="#f00">
<text x="216.4" y="15.5">SD_VCC33</text>
<text x="108.5" y="34.7">EEPROM_VCC18</text>
<text x="49.2" y="59.9">VCC1833_QSPI</text>
<text x="97.2" y="68.8">QSPI_VCC1833</text>
<text x="159.3" y="104.4">VCC1833_QSPI</text>
<text x="52.1" y="109.7">VCC18_GPIO</text>
</g>
<g font-size="2.3">
<text x="242.4" y="197.5">&lt;Title&gt;</text>
<text x="242.4" y="202.8">&lt;Doc&gt;</text>
</g>
<text font-size="2.1" fill="#8000ff" x="30.2" y="154.6">SPI Flash推荐使用1.8V电压</text>
<g font-size="1.6">
<text x="88.9" y="17.1">TP2805</text>
<text x="51.9" y="29.7">EEPROM_SCL</text>
<text x="69" y="29.8">1</text>
<text x="72.3" y="27.4">U2</text>
<text x="83" y="29.8">5</text>
<text x="88.9" y="26">TP35</text>
<text x="92.5" y="29.9">R35 10K</text>
<text x="197.4" y="24.6">C103</text>
<text x="197.4" y="26.3">4.7uF</text>
<text x="197.4" y="28.1">C0402 C0201</text>
<text x="202.7" y="24.6">C104</text>
<text x="202.7" y="26.3">100nF</text>
<text x="51.9" y="33.2">EEPROM_SDA</text>
<text x="69" y="31.6">2</text>
<text x="69" y="33.4">3</text>
<text x="83" y="33.4">4</text>
<text x="170.7" y="34.9">TP39</text>
<text x="176" y="34.9">TP36</text>
<text x="181.4" y="34.9">TP40</text>
<text x="186.7" y="34.9">TP41</text>
<text x="192" y="34.9">TP37</text>
<text x="197.4" y="34.9">TP38</text>
<text x="209.5" y="34.1" transform="rotate(-90 209.5 34.1)">D1BTRD04A02</text>
<text x="236.5" y="33.4">J1</text>
<text x="240" y="33.4">MICRO SD</text>
<text x="69.3" y="37">GT24C02B-2TFLI-TR</text>
<text x="87.1" y="37">C105</text>
<text x="87.1" y="38.8">1uF</text>
<text x="234.4" y="44.1">2</text>
<text x="234.4" y="45.8">3</text>
<text x="234.4" y="47.6">4</text>
<text x="234.4" y="42.3">1</text>
<text x="234.4" y="49.4">5</text>
<text x="234.4" y="51.2">6</text>
<text x="234.4" y="53">7</text>
<text x="255.5" y="53">16</text>
<text x="255.5" y="49.4">18</text>
<text x="255.5" y="51.2">17</text>
<text x="234.4" y="54.7">8</text>
<text x="255.5" y="58.3">13</text>
<text x="255.5" y="54.7">15</text>
<text x="255.5" y="56.5">14</text>
<text x="233.5" y="61.8">10</text>
<text x="234.4" y="60.1">9</text>
<text x="255.5" y="60.1">12</text>
<text x="255.5" y="61.8">11</text>
<text x="55.1" y="69">R39</text>
<text x="55.1" y="70.8">10K</text>
<text x="213.4" y="70.1">TP42</text>
<text x="57.2" y="77.7">QSPI_CS</text>
<text x="70.8" y="77.9">1</text>
<text x="74.1" y="75.4">U3</text>
<text x="90.1" y="77.9">8</text>
<text x="170.4" y="75" transform="rotate(-90 170.4 75)">D3BTRD04A02</text>
<text x="175.7" y="75" transform="rotate(-90 175.7 75)">D2BTRD04A02</text>
<text x="181.1" y="75" transform="rotate(-90 181.1 75)">D4BTRD04A02</text>
<text x="186.4" y="75" transform="rotate(-90 186.4 75)">D5BTRD04A02</text>
<text x="191.7" y="75" transform="rotate(-90 191.7 75)">D6BTRD04A02</text>
<text x="197.1" y="75" transform="rotate(-90 197.1 75)">D7BTRD04A02</text>
<text x="202.4" y="75" transform="rotate(-90 202.4 75)">D8BTRD04A02</text>
<text x="57.2" y="79.5">QSPI_SCLK</text>
<text x="57.2" y="83">QSPI_D0</text>
<text x="70.8" y="79.6">6</text>
<text x="70.8" y="83.2">5</text>
<text x="94.2" y="81.4">C106</text>
<text x="94.2" y="83.2">100nF 4.7uF</text>
<text x="99.6" y="81.4">C107</text>
<text x="57.2" y="84.8">QSPI_D1</text>
<text x="57.2" y="86.6">QSPI_D2</text>
<text x="57.2" y="88.3">QSPI_D3</text>
<text x="70.8" y="85">2</text>
<text x="70.8" y="86.7">3</text>
<text x="70.8" y="88.5">7</text>
<text x="90.1" y="86.7">4</text>
<text x="72.9" y="92.1">W25Q64FWSSAQ</text>
<text x="151.1" y="109.9">R41</text>
<text x="151.1" y="111.7">R42</text>
<text x="151.1" y="113.5">R43</text>
<text x="156.5" y="109.9">10K</text>
<text x="156.5" y="111.7">NC/10KR0201</text>
<text x="156.5" y="113.5">NC/10KR0201</text>
<text x="56.9" y="117">R2113</text>
<text x="56.9" y="118.8">NC/10K</text>
<text x="111.7" y="117">1</text>
<text x="113.8" y="115.2">SW2</text>
<text x="119.1" y="115.2">T2Key</text>
<text x="123.9" y="117">2</text>
<text x="151.1" y="117">R44</text>
<text x="156.5" y="117">10K</text>
<text x="56.9" y="120.6">R0402</text>
<text x="135.1" y="120.6">R160</text>
<text x="135.1" y="122.3">NC/10K</text>
<text x="142.2" y="120.6">R161</text>
<text x="142.2" y="122.3">NC/10K</text>
<text x="149.4" y="120.6">R162</text>
<text x="149.4" y="122.3">NC/10K</text>
<text x="56.9" y="129.5">R47</text>
<text x="56.9" y="131.2">10K</text>
<text x="108.2" y="131" transform="rotate(-90 108.2 131)">D94BTRD04A02</text>
<text x="56.9" y="133">R0402</text>
<text x="44.4" y="143.5">GPIO90</text>
<text x="55.1" y="143.5">Function</text>
<text x="44.4" y="147">0</text>
<text x="55.1" y="147">1V8</text>
<text x="87.1" y="147">QSPI_DATA3</text>
<text x="97.8" y="147">Function</text>
<text x="113.8" y="147">QSPI_DATA2</text>
<text x="124.5" y="147">Function</text>
<text x="136.9" y="146.3">QSPI_DATA1</text>
<text x="138.7" y="149.9">0</text>
<text x="146" y="146.3">QSPI_DATA0</text>
<text x="147.6" y="149.9">0</text>
<text x="156.5" y="149.9">TF Card -&gt; EMMC</text>
<text x="156.5" y="146.3">Function</text>
<text x="44.4" y="150.6">1</text>
<text x="55.1" y="150.6">3V3</text>
<text x="87.1" y="154.1">1</text>
<text x="87.1" y="150.6">0</text>
<text x="97.8" y="150.6">启动</text>
<text x="97.8" y="154.1">下载</text>
<text x="113.8" y="154.1">1</text>
<text x="113.8" y="150.6">0</text>
<text x="124.5" y="154.1">UART</text>
<text x="124.5" y="150.6">USB</text>
<text x="138.7" y="153.2">0</text>
<text x="147.6" y="153.2">1</text>
<text x="156.5" y="153.2">TF Card -&gt; SPI NOR</text>
<text x="138.7" y="160.5">1</text>
<text x="138.7" y="156.8">1</text>
<text x="147.6" y="160.5">1</text>
<text x="147.6" y="157">0</text>
<text x="156.5" y="156.8">TF Card -&gt; SPI NAND</text>
<text x="156.5" y="160.4">TF Card -&gt; SD</text>
<text x="228.1" y="195.1">Design Name</text>
<text x="228.1" y="200.4">Size</text>
<text x="229.9" y="202.2">A3</text>
<text x="233.5" y="200.4">Page Name</text>
<text x="228.1" y="205.7">Date:</text>
<text x="237.4" y="205.7">Thursday, June 19, 2025</text>
<text x="263.7" y="205.7">Sheet</text>
<text x="272.6" y="205.7">12</text>
<text x="277.9" y="205.7">of</text>
<text x="283.2" y="205.7">24</text>
</g>
<g font-size="1.6" fill="#8000ff">
<text x="94.2" y="19">靠近TP35摆放，方便后续治具写号</text>
<text x="48" y="24.3">read：i2c addr=10100001</text>
<text x="48" y="25.9">write：i2c addr=10100000</text>
</g>
<g font-size="1.6" fill="#f00">
<text x="27.9" y="34.2">[21,24]</text>
<text x="27.9" y="30.6">[21,24]</text>
<text x="34" y="34.2">AP_I2C2_SDA</text>
<text x="34" y="30.6">AP_I2C2_SCL</text>
<text x="140.8" y="47.3">[22,24]</text>
<text x="143.1" y="43.2">[24]</text>
<text x="143.1" y="45">[24]</text>
<text x="146.9" y="43.2">MMC1_DATA2</text>
<text x="146.9" y="45">MMC1_DATA3</text>
<text x="146.9" y="47.3">MMC1_CMD</text>
<text x="143.1" y="50">[24]</text>
<text x="143.1" y="53.9">[24]</text>
<text x="146.9" y="50">MMC1_CLK</text>
<text x="146.9" y="53.9">MMC1_DATA0</text>
<text x="143.1" y="55.7">[24]</text>
<text x="146.9" y="55.7">MMC1_DATA1</text>
<text x="143.5" y="60.8">[24]</text>
<text x="147.2" y="60.8">SD_CD_3V3</text>
<text x="16" y="83.9">[12,24]</text>
<text x="22.1" y="78.6">[24]</text>
<text x="22.1" y="80.4">[24]</text>
<text x="22.1" y="83.9">QSPI_DATA0</text>
<text x="25.8" y="78.6">QSPI_CS1</text>
<text x="25.8" y="80.4">QSPI_CLK</text>
<text x="16" y="85.7">[12,24]</text>
<text x="16" y="87.5">[12,24]</text>
<text x="16" y="89.3">[12,24]</text>
<text x="22.1" y="85.7">QSPI_DATA1</text>
<text x="22.1" y="87.5">QSPI_DATA2</text>
<text x="22.1" y="89.3">QSPI_DATA3</text>
<text x="87.1" y="110.6">[12,24]</text>
<text x="87.1" y="112.4">[12,24]</text>
<text x="93.2" y="110.6">QSPI_DATA0</text>
<text x="93.2" y="112.4">QSPI_DATA1</text>
<text x="87.1" y="114.2">[12,24]</text>
<text x="87.1" y="117.7">[12,24]</text>
<text x="93.2" y="114.2">QSPI_DATA2</text>
<text x="93.2" y="117.7">QSPI_DATA3</text>
<text x="30.8" y="124.8">[12,13]</text>
<text x="37.7" y="124.8">GPIO_90</text>
</g>
<g font-size="1.6" fill="#00c">
<text x="72" y="32.7">GND</text>
<text x="72" y="34.5">SDA</text>
<text x="72" y="30.9">SCL</text>
<text x="77.6" y="34.5">VCC</text>
<text x="78.2" y="30.9">WP</text>
<text x="237.4" y="45.2">DATA3</text>
<text x="237.4" y="46.9">CMD</text>
<text x="237.4" y="43.4">DATA2</text>
<text x="237.4" y="48.7">VDD</text>
<text x="237.4" y="50.5">SCLK</text>
<text x="237.4" y="52.3">GND9</text>
<text x="248.9" y="50.5">GND8</text>
<text x="248.9" y="52.3">GND7</text>
<text x="237.4" y="54.1">DATA0</text>
<text x="237.4" y="55.8">DATA1</text>
<text x="248.9" y="59.4">GND3</text>
<text x="248.9" y="54.1">GND6</text>
<text x="248.9" y="55.8">GND5</text>
<text x="248.9" y="57.6">GND4</text>
<text x="237.4" y="61.2">CD</text>
<text x="237.4" y="63">GND0</text>
<text x="248.9" y="61.2">GND2</text>
<text x="248.9" y="63">GND1</text>
<text x="73.8" y="79">/CS</text>
<text x="73.8" y="80.7">SCLK</text>
<text x="84.7" y="79">VCC</text>
<text x="73.8" y="84.3">SI/SIO0</text>
<text x="73.8" y="86.1">SO/SIO1</text>
<text x="73.8" y="87.8">WP/SIO2</text>
<text x="73.8" y="89.6">HOLD/SIO3</text>
<text x="84.8" y="87.8">VSS</text>
</g>
<g font-size="1.6" fill="#0f0">
<text x="97.8" y="31.7">R0201</text>
<text x="87.1" y="40.6">C0201</text>
<text x="55.1" y="72.6">R0201</text>
<text x="94.2" y="85">C0201 C0402</text>
<text x="161.8" y="109.9">R0201</text>
<text x="161.8" y="117">R0201</text>
<text x="149.4" y="124.1">R0201</text>
</g>
<g font-size="1.6" fill="#00ff40">
<text x="135.1" y="124.1">R0201</text>
<text x="142.2" y="124.1">R0201</text>
</g>
<g font-size="1.3">
<text x="30.8" y="1.3">5</text>
<text x="88.8" y="1.3">4</text>
<text x="146.9" y="1.3">3</text>
<text x="205" y="1.3">2</text>
<text x="263.1" y="1.3">1</text>
<text x=".5" y="28.4">D</text>
<text x="292.6" y="28.4">D</text>
<text x=".5" y="79.5">C</text>
<text x="292.6" y="79.5">C</text>
<text x=".5" y="130.6">B</text>
<text x="292.6" y="130.6">B</text>
<text x=".5" y="181.7">A</text>
<text x="292.6" y="181.7">A</text>
<text x="30.8" y="207.4">5</text>
<text x="88.8" y="207.4">4</text>
<text x="146.9" y="207.4">3</text>
<text x="205" y="207.4">2</text>
<text x="263.1" y="207.4">1</text>
</g>
</svg>
